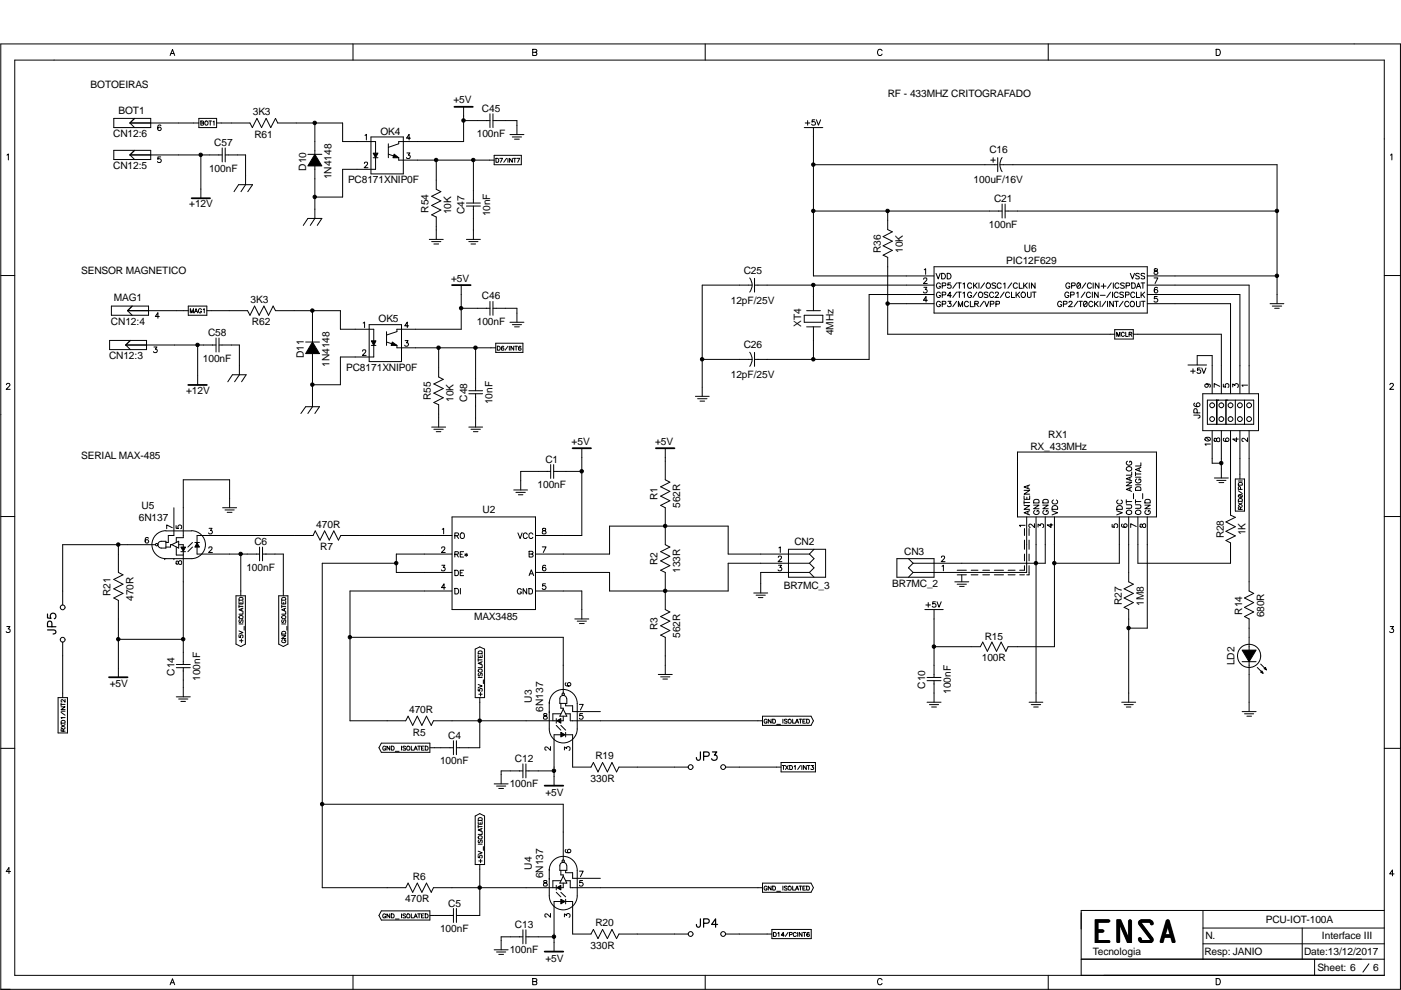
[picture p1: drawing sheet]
<svg xmlns="http://www.w3.org/2000/svg" width="297mm" height="210mm" viewBox="0 0 297 210" stroke-linecap="round" stroke-linejoin="round" font-family="sans-serif">
<g fill="none" stroke="#000" stroke-width=".21">
<path d="M.2 9.3h296.7v200.5h-296.7zM3.1 12.7h290.4v194.1h-290.4zM36.1 11.8l.5-1.3 .4 1.3M36.2 11.3h.7M74.8 9.3v3.4M112.9 10.5h.8l.1 .2-.3 .4 .3 .2-.1 .4-.8 .1zM112.9 11.1h.6M149.5 9.3v3.4M187 10.8a.58 .58 0 0 0-.8-.2 .58 .58 0 0 0-.1 .9l.3 .3 .4-.1 .2-.2M222.2 9.3v3.4M257.8 10.5a.72 .72 0 0 1 .9 .3 .72 .72 0 0 1-.2 .9l-.7 .1zM1.5 32.9l.3-.3v1.3"/>
<path d="M24.1 25.1h7.9v2h-7.9zM24.1 31.9h7.9v1.9h-7.9zM27.6 32.9h19.5M27.6 26.1h14.6M27.6 32.9l.9 .9M27.6 26.1l.9 1M28.5 31.9l-.9 1M28.5 25.1l-.9 1M34.1 33.3h-.6l-.1 .5a.43 .43 0 0 1 .7-.1 .43 .43 0 0 1-.1 .7 .43 .43 0 0 1-.6-.2M34.1 26.7l-.2-.2a.58 .58 0 0 0-.5 .6 .58 .58 0 0 0 .6 .5 .38 .38 0 0 0 0-.6 .38 .38 0 0 0-.6 .3M42.2 25.1h3.7v2h-3.7zM42.6 25.7h.5v.3l-.1 .1 .2 .1-.1 .3h-.5z"/>
<path d="M42.6 26.1h.4M42.6 32.9v9.1M44.3 25.7h.6M44.6 25.7v.8M45.2 25.8l.2-.1v.8M45.9 26.1h7.1l.5 1 1-2 1 2 .9-2 1 2 1-2 .5 1h13.7v3.9h7v2.5M47.1 31.4v2.9M47.7 32.9h4.4v6.3l-1 1.4M47.7 31.4v2.9M65.3 32.7h2.9M66.8 32.7l1.4 2.5h-2.9zM66.8 26.1v6.6"/>
<path d="M66.8 35.2v11.1l-1 1.5M77.3 34.7l.2-.3 .4 .1v.3l-.7 .8h.8M77.4 28.7l.3-.2v1.2M78.7 29h6.8v7.9h-6.8zM79.1 32.5h1l-.5 .9zM79.1 33.4h1M79.6 33.4v2.5h-7v5.9h-5.8M82.3 32.7l2.2 .7v.6h20.3M82.3 30.5v2.9M83.6 32.7l.9 .7h-1.2zM86.3 32.4h.6l-.3 .5h.1a.4 .4 0 0 1 .1 .6 .4 .4 0 0 1-.6-.1M87 29.3h-.8l.5-.8v1.2"/>
<path d="M92.5 34v6.1l1 .5-2 1 2 1-2 1 2 .9-2 1.1 1 .4v4.8M98.3 22.6v7.4h-13.8v.5l-2.2 .7M98.3 25.6h5.6M100.4 34v9.1M103.9 24.1v3M104.5 25.6h5.1v2.9M104.5 24.1v3M104.8 32.9h5.7v2h-5.7zM105.2 33.6h.2a.5 .5 0 0 1 .2 .8h-.4zM106 33.6h.5l-.4 .8M107.4 33.6l-.6 .8M107.7 33.6v.8"/>
<path d="M108.1 28.5h3M108.6 33.6v.8l-.6-.8v.8M108.6 29h2M108.8 33.6h.6M109.1 29.5h1M109.1 33.6v.8M109.6 33.6h.6l-.4 .8M170.5 27.1h4M170.7 26.1h1M171.2 25.6v.9M172.5 27.1v31.4h25.5M172.5 34.9h39"/>
<path d="M172.8 25.4h-.6v.5a.42 .42 0 0 1 .6 0 .42 .42 0 0 1-.1 .7 .42 .42 0 0 1-.6-.3M173.1 25.4l.4 1.1 .5-1.1M210.1 34h.9M210.6 33.4v1M211.5 33.4v3M212 34.9h58.8v29.5M212.5 33.4a2.66 2.66 0 0 0 0 3M294.8 32.9l.3-.3v1.3M.2 58.4h2.9M49.6 40.6l1-1.4h2.9l-1 1.4M64.3 47.8l1-1.5h2.9l-.9 1.5M91 50.8h3"/>
<path d="M91.5 51.2h2M92 51.7h1M98.9 50.8h3M98.9 43.1h3M98.9 43.7h3M99.4 51.2h1.9M99.9 51.7h.9M100.4 43.7v7.1M159 58.9a2.48 2.48 0 0 1 0 3M160 59v2.9M172.5 44.7h40M188.2 44.7v4l1 .4-2 1.1 2 .9-2 1 2 1-2 1 1 .5v16.3h48.1"/>
<path d="M195.8 59.2l.2-.3 .5 .1v.4l-.7 .7h.8M196 57.2l.3-.2v1.2M198 56.6h45.2v9.8h-45.2zM198.5 58l.4 1.1 .4-1.1M199.6 58a.65 .65 0 0 1 .8 .3 .65 .65 0 0 1-.2 .8h-.6zM200.8 58a.65 .65 0 0 1 .8 .3 .65 .65 0 0 1-.2 .8h-.6zM201.5 60h-.5v.5a.42 .42 0 0 1 .6 0 .42 .42 0 0 1-.1 .6 .42 .42 0 0 1-.6-.2M202.8 60l-.8 1.1M203 60h.8M203.4 60v1.1M206.4 60v1.1M207.2 60l-.8 .7"/>
<path d="M207.6 60v1.1M208.7 60l-.8 1.1M212.5 43.3v2.9M213.1 44.7h57.7M213.1 43.3v2.9M214.5 60l-.8 1.1M216.1 60v1.1h.7M217 60v1.1M217.8 60l-.8 .7M218.2 60v1.1M219.5 60v1.1l-.8-1.1v1.1M230.2 60l-.8 1.1"/>
<path d="M231.8 60v1.1M233 60v1.1l-.8-1.1v1.1M235.6 60l-.8 1.1M236 60v1.1M239.6 58l.5 1.1 .4-1.1M239.9 60h.4a.61 .61 0 0 1 .4 .6 .61 .61 0 0 1-.4 .5h-.4zM241.6 58.1l-.3-.1h-.4l-.1 .4 .7 .2 .1 .4-.3 .1-.5-.1M241.9 60h.8M242.3 60v1.1M242.7 58.1l-.3-.1h-.4v.4l.6 .2 .1 .4-.3 .1-.5-.1M243.2 58.5h27.6M244.7 58.9h.8l-.6 1.2"/>
<path d="M244.8 57v.4l.5 .1 .2 .3-.1 .3-.5 .1a.39 .39 0 0 1-.2-.5 .39 .39 0 0 1 .5-.3l.2-.1v-.3zM293.5 58.4h3.4M23.2 72.2h7.9v1.9h-7.9zM23.6 64.9h7.9v1.9h-7.9zM26.7 73.2h19.1M26.7 73.2l.9 .9M27 65.9h12.9M27 65.9l1 .9M27.6 72.2l-.9 1M28 64.9l-1 1M32.6 73.6h.7l-.4 .4h.2a.4 .4 0 0 1 .1 .7 .4 .4 0 0 1-.6-.2M33.8 67.1h-.9l.6-.8v1.2"/>
<path d="M39.9 64.9h4v1.9h-4zM40.3 66.3v-.9l.4 .9 .3-.9v.9M41.2 66.3l.4-.9 .3 .9M41.4 66h.4M41.9 73.2v8.4M42.7 65.7a.33 .33 0 0 0-.4-.3 .33 .33 0 0 0-.2 .4v.2a.32 .32 0 0 0 .3 .3 .32 .32 0 0 0 .3-.3h-.2M43.1 65.6l.2-.2v.9M43.9 65.9h8.6l.5 .9 1-1.9 .9 1.9 1.1-1.9 .9 1.9 1-1.9 .5 1h13.8v3.9h7v2.5M45.8 71.7v2.9M46.4 73.2h4.4v6.3l-1.1 1.4M46.4 71.7v2.9M64.8 72.5h2.9"/>
<path d="M66.2 72.5l1.5 2.5h-2.9zM66.2 65.9v6.6M66.2 75v11.2l-.9 1.5M76.9 74.5l.2-.3 .4 .1v.3l-.7 .8h.8M77 68.5l.3-.2v1.2M78.3 68.8h6.8v7.9h-6.8zM78.7 72.3h1l-.5 .9zM78.7 73.2h1M79.2 73.2v2.5h-7v5.9h-6M82 72.5l2.2 .7v.5h20.9M82 70.3v2.9M83.2 72.5l1 .7h-1.3z"/>
<path d="M85.9 72.2h.6l-.3 .5h.2a.4 .4 0 0 1 0 .6 .4 .4 0 0 1-.6-.1M86.7 69.1h-.9l.6-.8v1.2M93 73.7v6.2l1 .5-2 1 2 1-2 1 2 .9-2 1 1 .5v4.8M97.8 60.5v9.3h-13.6v.5l-2.2 .7M97.8 65.4h6.1M100.8 73.7v9.1M103.9 63.9v2.9M104.5 65.4h5.1v2.9M104.5 63.9v2.9M105.1 72.8h5.8v1.9h-5.8zM105.4 73.4h.3a.5 .5 0 0 1 .2 .9h-.5zM106.8 73.5v-.1a.44 .44 0 0 0-.5 .3 .44 .44 0 0 0 .1 .6h.3a.28 .28 0 0 0 0-.5 .28 .28 0 0 0-.4 .2"/>
<path d="M107.7 73.4l-.6 .9M108 73.4v.9M108.1 68.3h3M108.6 68.8h2M108.9 73.4v.9l-.6-.9v.9M109.1 69.3h1M109.1 73.4h.6M109.4 73.4v.9M110.4 73.5v-.1a.44 .44 0 0 0-.5 .3 .44 .44 0 0 0 .2 .6h.3a.28 .28 0 0 0 0-.5 .28 .28 0 0 0-.5 .2M148.9 76.2h10.6M159 74.7a2.48 2.48 0 0 1 0 3M159.5 60.5h-10.6v23.5"/>
<path d="M160 60.5h38M160 74.7v3M170.5 66.8h4v1.5h-4zM171 65.9h2.9M171 69.3h2.9M172.5 60.5v5.4M172.5 69.3v6.9M188.2 64.4h9.8M195.9 60.9h.6l-.3 .5h.1a.4 .4 0 0 1 .1 .6 .4 .4 0 0 1-.6-.1M196.6 63.7h-.8l.5-.8v1.2M198 62.4h-13.7v13.8h-24.3M199.4 60.2a.44 .44 0 0 0-.5-.2 .44 .44 0 0 0-.4 .4v.3a.42 .42 0 0 0 .5 .4 .42 .42 0 0 0 .4-.4h-.3"/>
<path d="M199.4 62.2a.44 .44 0 0 0-.5-.3 .44 .44 0 0 0-.4 .5v.3a.42 .42 0 0 0 .5 .4 .42 .42 0 0 0 .4-.4h-.3M199.4 64.1a.44 .44 0 0 0-.5-.2 .44 .44 0 0 0-.4 .4v.3a.42 .42 0 0 0 .5 .4 .42 .42 0 0 0 .4-.4h-.3M199.8 60.6l.6-.1 .1-.4-.7-.1v1.1M199.8 62.5h.6l.1-.5-.7-.1v1.2M199.8 64.5l.6-.1 .1-.4-.7-.1v1.1M201 63.9h.6l-.3 .4a.41 .41 0 0 1 .4 .4 .41 .41 0 0 1-.4 .4 .41 .41 0 0 1-.4-.3M201.7 62.7h-.8l.6-.8v1.2M202.8 61.9l-.8 1.2M202.8 63.9l-.8 1.1M203 61.9h.8M203.2 65v-1.1l.4 1.1 .5-1.1v1.1M203.4 61.9v1.2"/>
<path d="M204.2 60.2l.3-.2v1.1M204.2 62.1l.3-.2v1.2M205.3 64.1a.44 .44 0 0 0-.5-.2 .44 .44 0 0 0-.3 .4v.3a.44 .44 0 0 0 .3 .4 .44 .44 0 0 0 .5-.2M205.7 63.9v1.1h.7M206 60.2a.44 .44 0 0 0-.5-.2 .44 .44 0 0 0-.4 .4v.3a.44 .44 0 0 0 .4 .4 .44 .44 0 0 0 .5-.2M206 62.2a.44 .44 0 0 0-.5-.3 .44 .44 0 0 0-.4 .5v.3a.42 .42 0 0 0 .5 .4 .42 .42 0 0 0 .4-.4h-.3M206.7 64.4h.6l.1-.4-.7-.1v1.1M206.7 60.5l.5 .6M207 64.4l.4 .6M207.1 61.9l-.8 1.2M207.7 62a.54 .54 0 0 1 .7 .6 .54 .54 0 0 1-.8 .3l-.2-.5zM208.6 63.9l-.8 1.1"/>
<path d="M208.8 63.9l.4 1.1 .5-1.1M209.2 60.2l.1-.2a.54 .54 0 0 1 .7 .6 .54 .54 0 0 1-.8 .4l-.1-.3zM209.5 62.1l-.3-.2-.5 .2 .1 .3 .7 .4v.1l-.3 .2-.5-.2M210 64.5l.6-.1 .1-.4-.7-.1v1.1M210.6 62.2a.44 .44 0 0 0-.4-.3 .44 .44 0 0 0-.4 .5v.3a.44 .44 0 0 0 .4 .4 .44 .44 0 0 0 .4-.3M211 62.2l.1-.2 .4-.1 .2 .4-.8 .8h.8M211.1 60.2l-.3-.2-.5 .2 .1 .2 .7 .4v.2l-.3 .1-.5-.1M211.2 64.5l.6-.1 .1-.4-.7-.1v1.1M212.3 60.2a.44 .44 0 0 0-.5-.2 .44 .44 0 0 0-.4 .4v.3a.44 .44 0 0 0 .4 .4 .44 .44 0 0 0 .5-.2M212.8 60.2l.3-.2v1.1M212.9 61.9l-.8 1.2M214 62.2a.44 .44 0 0 0-.5-.3 .44 .44 0 0 0-.3 .5v.3a.44 .44 0 0 0 .3 .4 .44 .44 0 0 0 .5-.3"/>
<path d="M214.5 61.9v1.2h.6M215.4 61.9v1.2M215.7 60.2a.44 .44 0 0 0-.5-.2 .44 .44 0 0 0-.4 .4v.3a.44 .44 0 0 0 .4 .4 .44 .44 0 0 0 .5-.2M215.7 62.4l.5 .7M216.2 61.9l-.8 .8M216.6 62.1l.1-.1a.54 .54 0 0 1 .7 .6 .54 .54 0 0 1-.8 .3l-.1-.2zM217.3 60.5l.5 .6M217.8 61.9l.1 1 .3 .2 .4-.2v-1M218.9 61.9h.8M219.3 61.9v1.2M225.1 64.1a.44 .44 0 0 0-.5-.2 .44 .44 0 0 0-.4 .4v.3a.42 .42 0 0 0 .5 .4 .42 .42 0 0 0 .4-.4h-.3M225.5 64.5l.6-.1 .1-.4-.7-.1v1.1"/>
<path d="M226.6 62.2a.44 .44 0 0 0-.5-.3 .44 .44 0 0 0-.3 .5v.3a.42 .42 0 0 0 .4 .4 .42 .42 0 0 0 .4-.4h-.2M226.6 64.1l.1-.2h.4l.2 .3-.7 .8h.8M226.8 60.2a.44 .44 0 0 0-.5-.2 .44 .44 0 0 0-.3 .4v.3a.42 .42 0 0 0 .4 .4 .42 .42 0 0 0 .4-.4h-.2M227 62.5h.7v-.5l-.7-.1v1.2M227.2 60.6l.7-.1v-.4l-.7-.1v1.1M228.3 62.1l.3-.2v1.2M228.5 60a.57 .57 0 0 1 .7 .4 .57 .57 0 0 1-.4 .7h-.3l-.2-.4zM228.5 63.9l-.8 1.1M228.7 63.9h.8M229.1 60.2l-.7 .7M229.1 63.9v1.1M229.9 63.9a.57 .57 0 0 1 .7 .4 .57 .57 0 0 1-.4 .7h-.3l-.2-.4z"/>
<path d="M230 61.9l-.8 1.2M230.5 64.1l-.7 .7M231.2 62.2a.44 .44 0 0 0-.5-.3 .44 .44 0 0 0-.4 .5v.3a.44 .44 0 0 0 .4 .4 .44 .44 0 0 0 .5-.3M231.4 60.2a.44 .44 0 0 0-.5-.2 .44 .44 0 0 0-.4 .4v.3a.44 .44 0 0 0 .4 .4 .44 .44 0 0 0 .5-.2M231.6 61.9v1.2M231.7 64.1a.44 .44 0 0 0-.5-.2 .44 .44 0 0 0-.4 .4v.3a.44 .44 0 0 0 .4 .4 .44 .44 0 0 0 .5-.2M232.1 63.9v1.1M232.3 64.4l.5 .6M232.8 61.9v1.2l-.7-1.2v1.2M232.8 63.9l-.7 .7M233.3 63.9v1.1M233.3 62.6h1"/>
<path d="M233.5 60.7h1M234 60.2v.9M234.4 63.9l-.8 1.1M234.8 63.9v1.1M235.5 61.9l-.8 1.2M235.9 61.9v1.2M236 63.9v1.1l-.7-1.1v1.1M236.3 69.9h4v2h-4zM236.3 63.9h.8M236.7 63.9v1.1M236.8 71.3v-.9l.3 .9 .3-.9v.9M237.1 62.2a.44 .44 0 0 0-.5-.3 .44 .44 0 0 0-.4 .5v.3a.44 .44 0 0 0 .4 .4 .44 .44 0 0 0 .5-.3"/>
<path d="M237.2 60.2a.44 .44 0 0 0-.5-.2 .44 .44 0 0 0-.3 .4v.3a.44 .44 0 0 0 .3 .4 .44 .44 0 0 0 .5-.2M238.1 63.9l-.8 1.1M238.2 62.1l-.3-.2-.5 .2 .1 .3 .7 .4v.1l-.3 .2-.5-.2M238.4 70.7a.33 .33 0 0 0-.4-.3 .33 .33 0 0 0-.3 .4v.2a.33 .33 0 0 0 .3 .3 .33 .33 0 0 0 .4-.2M238.4 60.2l-.3-.2-.5 .2 .1 .2 .7 .4v.2l-.3 .1-.5-.1M238.6 62.5h.7v-.5l-.7-.1v1.2M238.7 70.4v.9h.5M238.8 60.6l.6-.1 .1-.4-.7-.1v1.1M239.3 64.1a.44 .44 0 0 0-.5-.2 .44 .44 0 0 0-.3 .4v.3a.44 .44 0 0 0 .3 .4 .44 .44 0 0 0 .5-.2M239.4 70.9l.5-.1v-.3l-.5-.1v.9M239.7 70.9l.3 .4M239.7 64.1l.2-.2a.54 .54 0 0 1 .7 .6 .54 .54 0 0 1-.9 .4l-.1-.3z"/>
<path d="M240.3 70.9h18.6v12.6M240.6 62.2a.44 .44 0 0 0-.5-.3 .44 .44 0 0 0-.4 .5v.3a.44 .44 0 0 0 .4 .4 .44 .44 0 0 0 .5-.3M241 61.1l.4-1.1 .4 1.1M241 61.9v1.2h.6M241 63.9v1l.3 .1 .4-.1v-1M241.1 60.7h.6M241.9 61.9v1.2M242 63.9h.8M242.2 62.4l.5 .7M242.4 63.9v1.1M242.7 61.9l-.8 .8M243.2 62.4h19.7v21.1"/>
<path d="M243.2 64.4h17.7v19.1M243.2 60.5h21.6v23M245.4 62.9h-.6l-.1 .5a.43 .43 0 0 1 .7-.1 .43 .43 0 0 1-.1 .7 .43 .43 0 0 1-.6-.2M245.4 61.1l-.2-.2a.58 .58 0 0 0-.5 .7 .58 .58 0 0 0 .6 .5 .38 .38 0 0 0 0-.7 .38 .38 0 0 0-.6 .3M251.9 77.4h3.9M252.4 78.7h1M252.9 78.2v1M253.8 77.4v-2h3.2v8.1M254.5 78h-.6v.5a.42 .42 0 0 1 .6 .1 .42 .42 0 0 1-.1 .6 .42 .42 0 0 1-.6-.2M254.8 78l.4 1.2 .5-1.2M269.3 64.4h2.9M269.7 64.9h2"/>
<path d="M270.3 65.4h.9M1.4 81.6l.1-.3h.4l.2 .4-.8 .8h.9M48.3 80.9l1-1.4h2.9l-1 1.4M63.8 87.7l1-1.5h2.9l-.9 1.5M91.5 90.6h3M92 91h2M92.5 91.5h1M99.4 90.6h2.9M99.4 83.5h2.9M99.4 82.8h2.9M99.9 91h2M100.4 91.5h.9"/>
<path d="M100.8 83.5v7.1M116.8 99.9h-6.4v4M116.8 98.5v2.9M117.4 99.9h6M117.4 98.5v2.9M123.4 95v18.5h-9.9M141.1 95v6.7l.9 .5-1.9 1 1.9 1-1.9 1 1.9 1-1.9 .9 1 .6v7.8l.9 .5-1.9 1 1.9 .9-1.9 1 1.9 1-1.9 1 1 .5v7.8l.9 .6-1.9 .9 1.9 1-1.9 1 1.9 1-1.9 1 1 .4v7.9M147.4 84h3M147.9 84.5h2M148.4 85h1M215.7 95.8h29.5v13.8h-29.5zM239 99.1a.56 .56 0 0 1 .6-.1 .56 .56 0 0 1 .3 .6 .54 .54 0 0 1-.8 .2 .54 .54 0 0 1-.1-.7z"/>
<path d="M239.1 97.8a.44 .44 0 0 0-.3 .5 .44 .44 0 0 0 .4 .3h.3a.42 .42 0 0 0 .5-.4 .42 .42 0 0 0-.5-.4v.2M241.5 99.3v.5M241.9 99.1l-1.2 .5 1.2 .4M241.9 98.1v.7h-1.2M253.1 88l1.2 .1 .1 .4-.4 .1M253.3 85.5h-.1a.4 .4 0 0 0 .2 .6 .72 .72 0 0 0 1-.2 .4 .4 0 0 0-.4-.5 .4 .4 0 0 0-.4 .4 .4 .4 0 0 0 .4 .4M253.8 87.5l-.1-.8h-.5l-.1 .8h1.3M255 83.5h11.8v7.8h-11.8zM255.5 92.9l.5-.2a.47 .47 0 0 1 .6 .5 .61 .61 0 0 1-.6 .3 .61 .61 0 0 1-.5-.5zM255.7 92.8l.7 .6M255.8 81.4a.36 .36 0 0 1 .3 .5 .36 .36 0 0 1-.6 .1 .36 .36 0 0 1 .1-.6h.2a.54 .54 0 0 1 .8 .5l-.1 .2M256 84.8h9.8v5.2h-9.8z"/>
<path d="M256.6 94.1h-1.1l.2 .3M257 91.3v6.9h1.9M257.5 93v.6h.3l.2-.6 .2-.2 .4 .2v.4a.39 .39 0 0 1-.5 .2 .39 .39 0 0 1-.2-.5l-.2-.2zM258 84.8v5.2M258.6 81.9l-1.2-.6v.8M258.9 91.3v10M259.4 81.4v.6l.5 .1a.43 .43 0 0 1-.1-.7 .43 .43 0 0 1 .7 .1 .43 .43 0 0 1-.2 .6M259.5 92.9l-.1 .2a.58 .58 0 0 0 .6 .5 .58 .58 0 0 0 .5-.6 .38 .38 0 0 0-.6 0 .38 .38 0 0 0 .3 .6M259.9 84.8v5.2M260.9 91.3v17.9l1 .5-2 1 2 1-2 .9 2 1-2 1 1 .5v4.3h-19.6v-9.8M261.4 82v-.6l.4 .3v-.1a.4 .4 0 0 1 .7-.1 .4 .4 0 0 1-.2 .6M261.9 84.8v5.2"/>
<path d="M262.2 92.8v.8l-.8-.5h1.1M262.9 91.3v10.3M263.9 84.8v5.2M264.5 81.7h-1.2l.2 .3M264.5 92.8v.8l-.7-.6h-.4l-.1 .4 .3 .2M264.8 91.3v34l1 .5-1.9 1 1.9 1-1.9 1 1.9 1-1.9 .9 .9 .5v6.6M294.7 81.6l.1-.3h.4l.2 .4-.8 .8h.9M.2 109.5h2.9M25.1 115.5v5.9l1 .5-2 1 2 1-2 .9 2 1-2 1 1 .5v16.3M31.5 114.1l-.3-.1a.58 .58 0 0 0-.5 .6 .58 .58 0 0 0 .7 .5 .38 .38 0 0 0-.1-.6 .38 .38 0 0 0-.5 .3M33 115.5h-19.7v12.8M33.7 115l.5-.2h1v1.4h-1a.73 .73 0 0 1-.7-.4 .73 .73 0 0 1 .2-.8z"/>
<path d="M34.9 118.4h.1M35.2 112.5a2.96 2.96 0 0 0-3 3 2.96 2.96 0 0 0 3 2.9h5.4a2.96 2.96 0 0 0 3-2.9 2.96 2.96 0 0 0-3-3M35.2 112.6h5.4M36.4 115.5h-.3v.5h-.9M36.4 115.5l1.5-.7v1.4zM36.5 111.9l-1.2-.6v.8M36.9 118.4h.1M36.9 107.7v5.8h-1.2v1.5h-.5M37.3 111.4v.6l.5 .1a.43 .43 0 0 1 0-.7 .43 .43 0 0 1 .7 .1 .43 .43 0 0 1-.2 .6M37.4 119v.6h.3l.2-.6 .2-.1 .4 .1v.4a.39 .39 0 0 1-.5 .2 .39 .39 0 0 1-.2-.5l-.2-.1zM37.4 116v1.7h1.5M37.9 115.5h1v.5"/>
<path d="M38.4 116h.9l-.4 .9zM38.4 117h.9M38.9 117v23.9M40.8 116l-1 1M40.8 115l-1 1M41.3 115h1M41.8 115.1l.5 .9h-1zM41.8 116v1.5h13.2M44.3 116.2l.2-.2h.4v.4l-.7 .7h.8M44.3 112h.7l-.4 .5h.2a.4 .4 0 0 1 .1 .6 .4 .4 0 0 1-.7-.1M47.2 107.7h3M47.7 108.1h2"/>
<path d="M48.2 108.6h1M48.7 107.7v-6h-9.8v12.3h-1.5v1M51.1 117.5v8.8M55 116v2.9M55.7 117.5h4.4v8.8M55.7 116v2.9M84 119.4h-15.7v68.8h17.7l.5-1 1 2 1-2 .9 2 1-2 1 2 .5-1h26M93.6 116.2l.2-.2h.5v.4l-.7 .7h.8M93.7 119.8h.6l-.3 .5h.1a.4 .4 0 0 1 .1 .7 .4 .4 0 0 1-.6-.2M93.8 112.2l.3-.2v1.2M95.8 117.5h-11.8v3.9h11.8M95.8 113.5h-23.5l-.5 1-1-1.9-1 1.9-1-1.9-.9 1.9-1.1-1.9-.4 .9h-24.6v1.5"/>
<path d="M95.8 109.6h17.7v19.6h-17.7zM96.4 113.6l.8-.1v-.4l-.8-.1v1.2M96.4 117.5h.7l.1-.4-.8-.1v1.1M96.8 113.6l.4 .6M96.8 117.5l.4 .6M97.6 117.5h.4M98.3 117h-.7v1.1h.7M98.5 117.5l.6 .3M98.8 117.3v.7M99.1 117.5l-.6 .3M108.9 103.9h2.9M109.4 104.4h2"/>
<path d="M109.8 113l.5 1.2 .4-1.2M109.9 104.9h1M111.8 113.3a.43 .43 0 0 0-.5-.3 .43 .43 0 0 0-.3 .5v.2a.44 .44 0 0 0 .3 .5 .44 .44 0 0 0 .5-.3M112.2 116.9h.7l.1 .3-.3 .3 .3 .2-.1 .4h-.7zM112.2 117.5h.5M113 113.3a.43 .43 0 0 0-.5-.3 .43 .43 0 0 0-.4 .5v.2a.44 .44 0 0 0 .4 .5 .44 .44 0 0 0 .5-.3M113.5 117.5h15.7v-6h25.2v6h17.2M115 116h.8l-.6 1.1M115.1 112.1v.3l.5 .2 .2 .2-.1 .4h-.5a.39 .39 0 0 1-.2-.5 .39 .39 0 0 1 .5-.2l.2-.2v-.2zM165 118.2l.2-.3 .4 .1v.4l-.6 .7h.8M165.1 119.8h.6l-.3 .5h.1a.4 .4 0 0 1 .1 .7 .4 .4 0 0 1-.6-.2M165.1 116.2l.3-.2v1.1"/>
<path d="M167.2 116.5h7.8v5.9h-7.8zM171.6 119.4h-17.2v5.9h-25.2v-3.9h-15.7M171.6 117.5l1 .9-1 1M171.6 119.4l1 1-1 1M172.6 116.5l-1 1M190.2 118.4h7.8v4h-7.8zM192.6 118.4l1 1M193.6 119.4l-1 1 1 1M199.6 118.2l.2-.3 .4 .1v.4l-.6 .7h.8M217.1 107.2h1.2l-1.2 .8h1.2M217.1 105.2v.7h1.2v-.7M217.1 104h1.2l-1.2 .8h1.2"/>
<path d="M217.1 106.6h1.2M217.1 106.1v.8M217.2 119.9v1h-1M217.2 112.1v1.4M217.2 114.5v2M217.2 117.5v1.4M217.3 111.4h-1.1l.2 .3M217.7 109.6v11.8h-24.1M217.7 105.4v.5M217.9 103v.5M217.9 108.5v.5M218.2 119.9v2h-.5"/>
<path d="M218.2 112.1v1.4M218.2 114.5v2M218.2 117.5v1.4M218.3 108.3l-1.2 .4 1.2 .5M218.3 102.8l-1.2 .5 1.2 .4M219.2 107.1h1.1l-1.1 .8h1.1M219.2 106.1a.65 .65 0 0 1 1.1 .2v.3h-1.1zM219.3 111v.8l-.7-.6h-.4l-.1 .4 .3 .2M219.4 108.2a.44 .44 0 0 0-.2 .5 .44 .44 0 0 0 .4 .4h.3a.42 .42 0 0 0 .4-.4 .42 .42 0 0 0-.4-.5v.3M219.7 109.6v39.3M220.1 111.8v-.7l.5 .4v-.2a.4 .4 0 0 1 .6-.1 .4 .4 0 0 1-.1 .6M221.1 107.1h1.1l-1.1 .8h1.1"/>
<path d="M221.1 106.1a.65 .65 0 0 1 1.1 .2v.3h-1.1zM221.4 108.2a.44 .44 0 0 0-.3 .5 .44 .44 0 0 0 .4 .4h.3a.42 .42 0 0 0 .5-.4 .42 .42 0 0 0-.5-.5v.3M221.6 109.6v9.8h-28M222.8 111v.8l-.8-.5h1.2M223.1 108.3l1.1 .4-1.1 .5M223.2 107.3l.3-.1 .6 .1 .1 .7h-1.1zM223.3 106a.43 .43 0 0 0-.3 .5 .43 .43 0 0 0 .5 .3h.3a.44 .44 0 0 0 .4-.3 .44 .44 0 0 0-.2-.5M223.6 109.6v27.5h-9.9l-.4 1-1-2-1 2-1-2-1 2-.9-2-.5 1h-9.9M235.8 111.2v.6h.5a.43 .43 0 0 1 0-.6 .43 .43 0 0 1 .6 0 .43 .43 0 0 1-.1 .6M236.8 108.3l1.2 .4-1.2 .5M236.9 107.3l.3-.1 .6 .1 .2 .7h-1.2zM237.1 106a.43 .43 0 0 0-.3 .5 .43 .43 0 0 0 .4 .3h.3a.44 .44 0 0 0 .5-.3 .44 .44 0 0 0-.3-.5"/>
<path d="M237.3 109.6v9.8h-13.7M238 111.1l-.2 .2a.58 .58 0 0 0 .6 .5 .58 .58 0 0 0 .5-.6 .38 .38 0 0 0-.6 0 .38 .38 0 0 0 .3 .6M238.8 107l1 .1 .1 .3-.1 .3-1 .1M238.8 102.2h1.1l-1.1 .8h1.1M238.8 106.3h1.1M238.8 106v.7M238.8 108.4a.56 .56 0 0 1 .8-.2 .56 .56 0 0 1 .2 .8 .58 .58 0 0 1-.7 .1 .58 .58 0 0 1-.3-.7zM239.3 109.6v13.8l1 .5-2 .9 2 1-2 1 2 1-2 1 1 .4v19.7M239.6 101.2v.6M239.6 103.5v.5M239.9 103.3l-1.1 .5 1.1 .4M239.9 101l-1.1 .5 1.1 .4"/>
<path d="M239.9 100.1v.7h-1.1M240.3 104.6v1.1M240.7 107l1.1 .1 .1 .3-.1 .3-1.1 .1M240.7 106.3h1.2M240.7 100.1v.8M240.7 106v.7M240.7 102.8h1.2M240.7 101.2h1.2M240.7 100.5h1.2M240.8 108.4a.56 .56 0 0 1 .8-.2 .56 .56 0 0 1 .2 .8 .58 .58 0 0 1-.7 .1 .58 .58 0 0 1-.3-.7zM240.8 103.4a.65 .65 0 0 1 1.1 .2v.4h-1.2zM240.9 111.6l-1.2-.6v.8"/>
<path d="M241 101.6a.44 .44 0 0 0-.3 .4 .44 .44 0 0 0 .5 .4h.3a.42 .42 0 0 0 .4-.4 .42 .42 0 0 0-.4-.4v.2M241.8 111.2v.6h.3l.2-.6 .2-.2 .4 .2v.4a.39 .39 0 0 1-.5 .2 .39 .39 0 0 1-.2-.5l-.2-.2zM242.3 104.6v1.1M242.7 107.1h1.2l-1.2 .8h1.2M242.8 106.1a.65 .65 0 0 1 1.1 .2v.3h-1.2zM243 108.2a.44 .44 0 0 0-.3 .5 .44 .44 0 0 0 .5 .4h.3a.42 .42 0 0 0 .4-.4 .42 .42 0 0 0-.4-.5v.3M243.2 109.6v23.6h-3.9M257.5 101.3h2.9M258 101.9h1.9M258.4 102.3h1.1M261.9 101.6h2v6.8h-2zM262.5 106.6l.9 .6"/>
<path d="M262.5 104.1l.9 .5M262.5 102h.9M262.6 105.9l.3-.2 .4 .1 .1 .5h-.9zM262.6 105l.7-.1 .1 .4a.44 .44 0 0 1-.6 .2 .44 .44 0 0 1-.2-.5zM262.7 102.4h.6l.1 .5h-.9zM262.7 104.9l.6 .5M263 108l-.1-.5-.3-.1-.1 .6h.9M263 103.8v-.5l-.4-.1-.1 .6h.9M263.4 107.4l-.4 .3M263.4 106.6l-.9 .6M293.5 109.5h3.4M1.4 132.8h.7l-.4 .5a.42 .42 0 0 1 .4 .6 .42 .42 0 0 1-.7 .2l-.1-.2"/>
<path d="M13.3 136.1v11.8M25.1 135.6h13.8M50 126.3h2v10.3l-.9 .5-1.1-.5zM50.7 134.7v.4l.4 .1a.32 .32 0 0 1-.1-.5 .32 .32 0 0 1 .5 0l-.1 .5M50.7 133.8l.8 .3-.8 .4M50.7 127.5v.6h.8v-.6M50.7 132.3h.8M50.7 128.6h.8M50.7 128.3v.6M50.7 126.8l.3-.1h.4l.1 .6h-.8zM50.8 131.4l-.1 .2 .1 .4 .5-.6 .2 .1-.1 .5M50.8 130.6h.6l.1 .4a.42 .42 0 0 1-.6 .2 .42 .42 0 0 1-.1-.6z"/>
<path d="M50.8 135.8h.7M51.1 127.7v.4M51.2 135.5v.7M51.3 129.1v.4M51.5 129.7v.5h-.8M51.5 128.9l-.8 .4 .8 .3M51.8 132.8v.8M59.1 126.3h1.9v10.3l-.9 .5-1-.5zM59.7 134.8h.9l-.9 .6h.9M59.7 127.5v.6h.9v-.6M59.7 132.3h.9M59.7 128.6h.9"/>
<path d="M59.7 128.3v.6M59.8 134l.3-.1h.4l.1 .6h-.9zM59.8 130.7l.3-.2 .3 .1 .2 .1v.3a.44 .44 0 0 1-.6 .2 .44 .44 0 0 1-.2-.5zM59.8 126.8l.3-.1h.4l.1 .6h-.9zM59.9 131.4l-.2 .2 .2 .4 .5-.6 .2 .1-.1 .5M59.9 135.6a.33 .33 0 0 0-.2 .4 .33 .33 0 0 0 .4 .3l.5-.2-.1-.4-.2-.1v.2M60.2 127.7v.4M60.3 129.1v.4M60.6 129.7v.5h-.9M60.6 128.9l-.9 .4 .9 .3M60.8 132.8v.8M74.2 135.1h45.2v11.8"/>
<path d="M94.4 124.6h-.8l.5-.8v1.2M95.8 125.3h-21.6v27.5h11.8l.5-1 1 2 1-2 .9 2 1-2 1 2 .5-1h26M96.4 120.9h.4a.61 .61 0 0 1 .4 .6 .61 .61 0 0 1-.4 .5h-.4zM96.4 124.8h.4a.62 .62 0 0 1 .4 .5 .62 .62 0 0 1-.4 .6h-.4zM97.6 121.5h.4M97.6 124.8v1.1M98.3 120.9h-.7v1.1h.7M100.7 137.6l1-.4 1 .4v10.3h-2zM101.4 138.9v.5h.8v-.5M101.4 139.6v.6M101.4 139.9h.8M101.4 138.2l.3-.2 .4 .1 .1 .5h-.8z"/>
<path d="M101.8 139.1v.3M110.5 125.1a.44 .44 0 0 0-.5-.3 .44 .44 0 0 0-.3 .4v.3a.42 .42 0 0 0 .4 .5 .42 .42 0 0 0 .4-.5h-.2M111.7 124.8v1.1l-.8-1.1v1.1M112.1 124.8h.4a.61 .61 0 0 1 .4 .6 .61 .61 0 0 1-.4 .5h-.4zM112.2 122l.4-1.2 .6 1.2M112.3 121.7h.6M113.5 125.3h9.9v5.9M115.7 123.8h-.6l-.1 .5a.43 .43 0 0 1 .7 0 .43 .43 0 0 1-.1 .6 .43 .43 0 0 1-.6-.1M115.7 120l-.2-.2a.58 .58 0 0 0-.5 .7 .58 .58 0 0 0 .6 .5 .38 .38 0 0 0 0-.7 .38 .38 0 0 0-.6 .3M121.9 131.2h2.9M122.4 131.7h1.9M122.8 132.2h1.1"/>
<path d="M159.8 125.7h3M160.3 126.2h2M160.8 126.7h1M171.6 121.4h-10.3v4.3M171.6 121.4l1 1M193.6 121.4l-1 1M196.1 129.2h3.9M196.3 128.3h1M196.8 127.8v.9M198 129.2v14.4M198.3 127.6h-.5l-.1 .5a.42 .42 0 0 1 .7 0 .42 .42 0 0 1-.2 .6 .42 .42 0 0 1-.5-.2M198.7 127.6l.4 1.1 .5-1.1"/>
<path d="M199.7 120.1l.3-.3v1.2M202.4 123.4h3M202.9 120.9h2M202.9 121.9h2M202.9 123.9h2M203.5 124.3h.9M203.9 121.9v1.5M205.9 120.9h1.4M205.9 121.9h1.4M208.4 120.9h1.4M208.4 121.9h1.4M210.8 120.9h2"/>
<path d="M210.8 121.9h2M213.7 120.9h1.5M213.7 121.9h1.5M216.2 121.9h1M263.4 137.8h2.9l-1.5 2.5zM294.8 132.8h.6l-.3 .5a.42 .42 0 0 1 .4 .6 .42 .42 0 0 1-.7 .2l-.2-.2M.2 158.7h2.9M12.3 147.9h2v7.5h-2zM13 149.9h.8l-.8 .6h.8M13 153.6l.8 .6M13 151l.8 .6M13 150.8h.8"/>
<path d="M13 149.4h.8M13 149.1v.5M13.1 152.8h.6l.1 .5h-.8zM13.4 155l-.1-.5h-.3v.5h.8M13.8 152.1h-.8l.1 .3M13.8 148.3v.6l-.7-.6-.1 .4 .2 .1M13.8 154.4l-.4 .3M13.8 153.6l-.8 .6M37.4 147.7h2.9M37.4 140.9h2.9M37.4 141.6h2.9M37.9 148.2h1.9"/>
<path d="M38.4 148.7h.9M38.9 141.6v6.1M80.9 157.6h10.2v1.9h-10.2l-.6-1zM81.8 158.4a.33 .33 0 0 0-.4-.2 .33 .33 0 0 0-.3 .3l.2 .5h.4l.1-.3h-.2M82.6 158.2v.8l-.6-.8v.8M83 158.2h.3a.5 .5 0 0 1 .1 .8h-.4zM83.8 159.3h.8M85.1 158.2v.8M86 158.3l-.2-.1-.4 .1 .6 .5-.1 .2h-.5M86.3 158.3l.1-.1a.44 .44 0 0 1 .5 .3 .44 .44 0 0 1-.2 .5h-.4zM87.2 158.2v.8h.5M87.8 159l.3-.8 .4 .8"/>
<path d="M87.9 158.8h.4M88.6 158.2h.6M88.9 158.2v.8M89.4 158.6h.3M89.9 158.2h-.5v.8h.5M90.2 158.2h.3a.5 .5 0 0 1 .1 .8h-.4zM91.1 158.5h5M96.1 157.1v2.9M96.8 157.1v2.9M101.4 146v.5h.4a.32 .32 0 0 1 0-.5 .32 .32 0 0 1 .4 .1l-.1 .5M101.4 145.1l.8 .4-.8 .3M101.4 143.6h.8"/>
<path d="M101.4 142l.3-.1h.4l.1 .1v.4a.44 .44 0 0 1-.5 .1 .44 .44 0 0 1-.3-.5zM101.5 142.7l-.1 .3 .1 .3 .5-.6 .2 .1-.1 .5M101.5 147.2h.7M101.7 147.9v10.6h-4.9M101.9 146.8v.8M102 140.4v.4M102.2 141.1v.5h-.8M102.2 140.3l-.8 .3 .8 .4M102.5 144.1v.8M115.3 151.3v.4l.6 .1 .1 .3-.1 .3-.4 .1a.39 .39 0 0 1-.2-.5 .39 .39 0 0 1 .5-.2l.1-.2v-.3zM116.5 150.9h.1M116.5 148.9h.1"/>
<path d="M116.7 158.3v.8l-.7-.7h-.4l-.1 .4 .3 .2M117.6 146.8a2.97 2.97 0 0 1 3.1-.3 2.97 2.97 0 0 1 1.7 2.6v5.5a2.96 2.96 0 0 1-3 2.9 2.96 2.96 0 0 1-2.9-2.9v-5.5a2.95 2.95 0 0 1 1.1-2.3zM117.9 152.4v.9M117.9 153.8l1 1M118.1 152.8l.8-.4v.9zM118.9 147.6a.73 .73 0 0 1 .8-.1 .73 .73 0 0 1 .4 .7l.1 .9h-1.5v-.9zM118.9 155.3l.9 .5-.9 .5zM118.9 149.1v1.1h.5v.2M118.9 155.8h-1.4v10.8M118.9 151.3h-1.7v1.5M118.9 153.8l1 1M119.4 151.8v1h-.5"/>
<path d="M119.4 150.4l.8 1.4h-1.5zM119.7 159v-.6l.4 .3v-.2a.4 .4 0 0 1 .7-.1 .4 .4 0 0 1-.2 .7M119.9 151.3h1v1.5h40.8M119.9 155.8h1.5v6.8h3.9l.5-.9 1 2 1-2 1 2 .9-2 1 2 .5-1.1h14.8M119.9 149.1v.5h1.5v1.3h5.9M119.9 155.3v1M120 144.8l-.2 .2a.58 .58 0 0 0 .7 .5 .58 .58 0 0 0 .5-.6 .38 .38 0 0 0-.7 0 .38 .38 0 0 0 .3 .6M122.8 149.4h.9l-.6 1.1M123.5 151.3h-.6v.5a.43 .43 0 0 1 .6 0 .43 .43 0 0 1 0 .6 .43 .43 0 0 1-.7-.1M139.6 143h2.9M140.1 143.5h1.9M140.5 144h1"/>
<path d="M161.7 151.8h10.3l.5 1-.5 1h-10.3zM162.6 152.7a.33 .33 0 0 0-.3-.2 .33 .33 0 0 0-.3 .3l.2 .5 .4-.1v-.2h-.2M163.5 152.5v.8l-.6-.8v.8M163.8 152.5h.3a.5 .5 0 0 1 .1 .8h-.4zM164.7 153.6h.8M166 152.5v.8M166.9 152.6l-.2-.1-.4 .1 .6 .5-.1 .2-.5-.1M167.2 152.6l.1-.1a.44 .44 0 0 1 .5 .3 .44 .44 0 0 1-.2 .5l-.4-.1zM168.1 152.5v.8h.5M168.7 153.3l.3-.8 .3 .8M168.8 153.1h.4M169.4 152.5h.6"/>
<path d="M169.7 152.5v.8M170.2 152.9h.4M170.8 152.5h-.6v.8h.6M171 152.5h.3a.5 .5 0 0 1 .1 .8h-.4zM196.6 148.9h2.9M196.6 143.6h2.9M196.6 144.3h2.9M197.1 149.4h1.9M197.5 149.9h1M198 144.3v4.6M218.2 148.9h2.9M218.6 149.4h2"/>
<path d="M219.2 149.9h.9M237.8 148.9h3M238.3 149.4h2M238.8 149.9h1M263.4 150.9h2.9M263.4 140.3h2.9M263.9 151.3h1.9M264.4 151.8h.9M264.8 140.3v10.6M266.6 141.5l1.2 1.2M267.3 140.8l1.2 1.2M267.5 142.2l.3 .5-.5-.2z"/>
<path d="M268 141.8l.3-.3 .2 .5zM293.5 158.7h3.4M68.3 170.5h51.1v11.8M100.7 173l1-.5 1 .5v10.3h-2zM101.4 174.2v.6h.8v-.6M101.4 179h.8M101.4 175.3h.8M101.4 175v.6M101.4 177.4l.3-.2h.4l.1 .2v.3a.44 .44 0 0 1-.5 .2 .44 .44 0 0 1-.3-.5zM101.4 173.5l.3-.1h.4l.1 .5h-.8zM101.5 178.1l-.1 .2 .1 .4 .5-.6 .2 .1-.1 .5M101.8 174.4v.4"/>
<path d="M102 175.8v.4M102.2 176.4v.5h-.8M102.2 175.6l-.8 .4 .8 .3M102.5 179.5v.8M104.8 166.2h2.9M105.3 166.7h1.9M105.7 167.2h1.1M110.9 163.4h-4.6v2.8M110.9 162v2.9M111.5 163.4h6M111.5 162v2.9M153.8 162.6h11.8"/>
<path d="M165.6 161.7h7.3v2h-7.3zM165.8 162.3h.6M166.1 162.3v.9M166.5 162.3l.6 .9M167.1 162.3l-.6 .9M167.4 162.3h.3a.5 .5 0 0 1 .1 .9h-.4zM168.4 162.5l.2-.2v.9M169.7 162.3l-.6 .9M170 162.3v.9M170.9 162.3v.9l-.6-.9v.9M171.2 162.3h.5M171.4 162.3v.9"/>
<path d="M172 162.3h.5l-.3 .3 .3 .1v.2l-.1 .3-.5-.2M2.2 184.8h-.9l.6-.9v1.3M80.9 193.1h10.2v2h-10.2l-.6-1zM81.8 194a.33 .33 0 0 0-.4-.2 .33 .33 0 0 0-.3 .3l.2 .5 .4-.1 .1-.2h-.2M82.6 193.8v.8l-.6-.8v.8M83 193.8h.3a.5 .5 0 0 1 .1 .8h-.4zM83.8 194.9h.8M85.1 193.8v.8M86 193.9l-.2-.1-.4 .1 .6 .5-.1 .2-.5-.1M86.3 193.9l.1-.1a.44 .44 0 0 1 .5 .3 .44 .44 0 0 1-.2 .5l-.4-.1zM87.2 193.8v.8h.5M87.8 194.6l.3-.8 .4 .8"/>
<path d="M87.9 194.4h.4M88.6 193.8h.6M88.9 193.8v.8M89.4 194.2h.3M89.9 193.8h-.5v.8h.5M90.2 193.8h.3a.5 .5 0 0 1 .1 .8h-.4zM91.1 194.1h5M96.1 192.6v3M96.8 192.6v3M101.4 181.4v.4l.4 .1a.32 .32 0 0 1 0-.5 .32 .32 0 0 1 .4 0l-.1 .5M101.4 180.5l.8 .3-.8 .3M101.5 182.5h.7"/>
<path d="M101.7 183.3v10.8h-4.9M101.9 182.2v.7M110.9 198.6h-4.6v2.8M110.9 197.1v3M111.5 198.6h6M111.5 197.1v3M115.3 186.7v.4l.6 .1 .1 .3-.1 .3-.4 .1a.39 .39 0 0 1-.2-.5 .39 .39 0 0 1 .5-.2l.1-.2v-.3zM116.5 186.2h.1M116.5 184.3h.1M116.7 193.7v.8l-.7-.7h-.4l-.1 .4 .3 .2M117.6 182.2a2.97 2.97 0 0 1 3.1-.3 2.97 2.97 0 0 1 1.7 2.6v5.4a2.96 2.96 0 0 1-3 3 2.96 2.96 0 0 1-2.9-3v-5.4a2.95 2.95 0 0 1 1.1-2.3zM117.9 187.7v1"/>
<path d="M117.9 189.2l1 1M118.1 188.2l.8-.5v1zM118.9 183a.73 .73 0 0 1 .8-.1 .73 .73 0 0 1 .4 .7l.1 .9h-1.5v-.9zM118.9 190.7l.9 .4-.9 .5zM118.9 184.5v1h.5v.3M118.9 191.1h-1.4v10.7M118.9 186.7h-1.7v1.5M118.9 189.2l1 1M119.4 187.2v1h-.5M119.4 185.8l.8 1.4h-1.5zM119.7 194.4v-.6l.4 .3v-.2a.4 .4 0 0 1 .7-.1 .4 .4 0 0 1-.2 .7M119.9 186.7h1v1.5h40.8"/>
<path d="M119.9 191.1h1.5v6.9h3.9l.5-.9 1 1.9 1-1.9 1 1.9 .9-1.9 1 1.9 .5-1h14.8M119.9 184.5v.5h1.5v1.2h5.9M119.9 190.7v.9M120 180.1l-.2 .2a.58 .58 0 0 0 .7 .6 .58 .58 0 0 0 .5-.7 .38 .38 0 0 0-.7 0 .38 .38 0 0 0 .3 .6M122.8 184.7h.9l-.6 1.2M123.5 186.7h-.6v.5a.43 .43 0 0 1 .6 0 .43 .43 0 0 1 0 .6 .43 .43 0 0 1-.7-.1M153.8 198h9.9M161.7 187.2h10.3l.5 1-.5 1h-10.3zM162.6 188.1a.33 .33 0 0 0-.3-.2 .33 .33 0 0 0-.3 .3l.2 .5 .4-.1v-.2h-.2M163.5 187.9v.8l-.6-.8v.8M163.7 197.1h8.3v1.9h-8.3zM163.8 187.9h.3a.5 .5 0 0 1 .1 .8h-.4z"/>
<path d="M164 197.7h.3a.5 .5 0 0 1 .1 .8h-.4zM164.7 189h.8M164.9 197.9l.2-.2v.8M166 187.9v.8M166.3 198.3h-.7l.5-.6v.8M166.9 188l-.2-.1-.4 .1 .6 .5-.1 .2-.5-.1M167.1 197.7l-.6 .8M167.2 188l.1-.1a.44 .44 0 0 1 .5 .3 .44 .44 0 0 1-.2 .5l-.4-.1zM167.4 198.2l.5-.1v-.3l-.5-.1v.8M168.1 187.9v.8h.5M168.7 188.7l.3-.8 .3 .8M168.8 188.5h.4"/>
<path d="M168.8 197.9a.33 .33 0 0 0-.4-.2 .33 .33 0 0 0-.2 .3l.2 .5h.3l.1-.1M169.1 197.7v.8M169.4 187.9h.6M169.7 187.9v.8M170 197.7v.8l-.5-.8v.8M170.2 188.3h.4M170.3 197.7h.6M170.6 197.7v.8M170.8 187.9h-.6v.8h.6M171 187.9h.3a.5 .5 0 0 1 .1 .8h-.4zM171.6 197.8l-.1-.1a.44 .44 0 0 0-.5 .3 .44 .44 0 0 0 .2 .5h.3a.28 .28 0 0 0 0-.4 .28 .28 0 0 0-.4 .2M255.1 193v10.4"/>
<path d="M255.1 196.8h38.4M276.1 196.8v6.6M293.5 193h-64.3v13.8M295.6 185.3h-1l.6-.9v1.3M36.1 208.8l.5-1.3 .4 1.3M36.2 208.4h.7M74.8 206.8v3M104.8 201.4h2.9M105.3 201.8h1.9M105.7 202.4h1.1M112.9 207.5h.8l.1 .2-.3 .4 .3 .3-.1 .3-.8 .1zM112.9 208.1h.6"/>
<path d="M149.5 206.8v3M187 207.8a.58 .58 0 0 0-.8-.2 .58 .58 0 0 0-.1 .9l.3 .3 .4-.1 .2-.2M222.2 206.8v3M229.2 203.4h64.3M255.1 200.1h38.4M257.8 207.5a.72 .72 0 0 1 .9 .3 .72 .72 0 0 1-.2 .9l-.7 .1zM278.7 203.4v3.4M290.2 204.3l-1.2 1.8"/>
<circle cx="42.6" cy="32.8" r=".37"/>
<circle cx="43.8" cy="26.1" r=".41"/>
<circle cx="66.7" cy="26.1" r=".37"/>
<circle cx="92.5" cy="33.9" r=".37"/>
<circle cx="98.3" cy="25.5" r=".37"/>
<circle cx="100.3" cy="33.9" r=".37"/>
<circle cx="172.4" cy="34.9" r=".37"/>
<circle cx="66.7" cy="41.8" r=".37"/>
<circle cx="172.4" cy="44.7" r=".37"/>
<circle cx="188.2" cy="44.7" r=".37"/>
<circle cx="270.7" cy="58.5" r=".37"/>
<circle cx="270.7" cy="44.7" r=".37"/>
<circle cx="41.9" cy="73.1" r=".37"/>
<circle cx="66.2" cy="65.8" r=".37"/>
<circle cx="93" cy="73.7" r=".37"/>
<circle cx="97.8" cy="65.3" r=".37"/>
<circle cx="100.8" cy="73.7" r=".37"/>
<circle cx="148.9" cy="76.2" r=".37"/>
<circle cx="172.4" cy="76.2" r=".37"/>
<circle cx="172.4" cy="60.4" r=".37"/>
<circle cx="188.2" cy="64.4" r=".37"/>
<circle cx="66.2" cy="81.5" r=".37"/>
<circle cx="123.3" cy="99.9" r=".37"/>
<circle cx="257" cy="88.9" r=".5"/>
<circle cx="257" cy="85.9" r=".5"/>
<circle cx="258.9" cy="98.2" r=".37"/>
<circle cx="258.9" cy="85.9" r=".5"/>
<circle cx="258.9" cy="88.9" r=".5"/>
<circle cx="260.9" cy="88.9" r=".5"/>
<circle cx="260.9" cy="85.9" r=".5"/>
<circle cx="262.9" cy="88.9" r=".5"/>
<circle cx="262.9" cy="85.9" r=".51"/>
<circle cx="264.8" cy="88.9" r=".5"/>
<circle cx="264.8" cy="85.9" r=".51"/>
<circle cx="25.1" cy="115.5" r=".37"/>
<circle cx="33.2" cy="115.5" r=".26"/>
<circle cx="51" cy="117.4" r=".37"/>
<circle cx="84" cy="119.4" r=".37"/>
<circle cx="98" cy="113.5" r=".56"/>
<circle cx="141" cy="111.5" r=".37"/>
<circle cx="219.6" cy="119.4" r=".37"/>
<circle cx="223.5" cy="119.4" r=".37"/>
<circle cx="13.3" cy="128.8" r=".51"/>
<circle cx="13.3" cy="135.6" r=".51"/>
<circle cx="25.1" cy="135.5" r=".37"/>
<circle cx="38.8" cy="135.5" r=".37"/>
<circle cx="74.2" cy="135.1" r=".37"/>
<circle cx="141" cy="125.3" r=".37"/>
<circle cx="198" cy="137.1" r=".37"/>
<circle cx="239.3" cy="133.2" r=".37"/>
<circle cx="264.8" cy="139.1" r="2.46"/>
<circle cx="101.7" cy="152.8" r=".37"/>
<circle cx="119.4" cy="147.2" r=".25"/>
<circle cx="68.3" cy="170.5" r=".37"/>
<circle cx="117.4" cy="163.4" r=".37"/>
<circle cx="146.4" cy="162.6" r=".51"/>
<circle cx="153.3" cy="162.6" r=".51"/>
<circle cx="101.7" cy="188.2" r=".37"/>
<circle cx="117.4" cy="198.6" r=".37"/>
<circle cx="119.4" cy="182.6" r=".25"/>
<circle cx="146.4" cy="198" r=".51"/>
<circle cx="153.3" cy="198" r=".51"/>
</g>
<g fill="#000">
<path d="M66.8 32.7l1.4 2.5h-2.9zM79.1 32.5h1l-.5 .9zM83.6 32.7l.9 .7h-1.2zM66.2 72.5l1.5 2.5h-2.9zM78.7 72.3h1l-.5 .9zM83.2 72.5l1 .7h-1.3zM38.4 116h.9l-.4 .9zM41.8 115.1l.5 .9h-1zM118.1 152.8l.8-.4v.9zM118.9 155.3l.9 .5-.9 .5zM263.4 137.8h2.9l-1.5 2.5zM267.5 142.2l.3 .5-.5-.2z"/>
<path d="M268 141.8l.3-.3 .2 .5zM118.1 188.2l.8-.5v1zM118.9 190.7l.9 .4-.9 .5z"/>
<circle cx="42.6" cy="32.8" r=".37"/>
<circle cx="66.7" cy="26.1" r=".37"/>
<circle cx="92.5" cy="33.9" r=".37"/>
<circle cx="98.3" cy="25.5" r=".37"/>
<circle cx="100.3" cy="33.9" r=".37"/>
<circle cx="172.4" cy="34.9" r=".37"/>
<circle cx="66.7" cy="41.8" r=".37"/>
<circle cx="172.4" cy="44.7" r=".37"/>
<circle cx="188.2" cy="44.7" r=".37"/>
<circle cx="270.7" cy="58.5" r=".37"/>
<circle cx="270.7" cy="44.7" r=".37"/>
<circle cx="41.9" cy="73.1" r=".37"/>
<circle cx="66.2" cy="65.8" r=".37"/>
<circle cx="93" cy="73.7" r=".37"/>
<circle cx="97.8" cy="65.3" r=".37"/>
<circle cx="100.8" cy="73.7" r=".37"/>
<circle cx="148.9" cy="76.2" r=".37"/>
<circle cx="172.4" cy="76.2" r=".37"/>
<circle cx="172.4" cy="60.4" r=".37"/>
<circle cx="188.2" cy="64.4" r=".37"/>
<circle cx="66.2" cy="81.5" r=".37"/>
<circle cx="123.3" cy="99.9" r=".37"/>
<circle cx="258.9" cy="98.2" r=".37"/>
<circle cx="25.1" cy="115.5" r=".37"/>
<circle cx="51" cy="117.4" r=".37"/>
<circle cx="84" cy="119.4" r=".37"/>
<circle cx="141" cy="111.5" r=".37"/>
<circle cx="219.6" cy="119.4" r=".37"/>
<circle cx="223.5" cy="119.4" r=".37"/>
<circle cx="25.1" cy="135.5" r=".37"/>
<circle cx="38.8" cy="135.5" r=".37"/>
<circle cx="74.2" cy="135.1" r=".37"/>
<circle cx="141" cy="125.3" r=".37"/>
<circle cx="198" cy="137.1" r=".37"/>
<circle cx="239.3" cy="133.2" r=".37"/>
<circle cx="101.7" cy="152.8" r=".37"/>
<circle cx="68.3" cy="170.5" r=".37"/>
<circle cx="117.4" cy="163.4" r=".37"/>
<circle cx="101.7" cy="188.2" r=".37"/>
<circle cx="117.4" cy="198.6" r=".37"/>
</g>
<path d="M10.1 133.6h1.6l.2 .3-.1 .3-.5 .2M10.1 130.2v.8l.7 .1a.63 .63 0 0 1 0-.9 .63 .63 0 0 1 1 .1 .63 .63 0 0 1-.3 .9M11 132.9v-.8a.47 .47 0 0 0-.5-.4 .47 .47 0 0 0-.4 .4v.8h1.8M148.5 159.4l-.1 1.6-.2 .2-.4-.1-.1-.5M151 159.4h1l-.5 .7a.59 .59 0 0 1 .4 1 .59 .59 0 0 1-1-.2M149.2 160.4h.7a.47 .47 0 0 0 .5-.5 .47 .47 0 0 0-.5-.5h-.7v1.8M148.5 194.8l-.1 1.6-.2 .2-.4-.1-.1-.5M149.2 195.7h.7a.47 .47 0 0 0 .5-.4 .47 .47 0 0 0-.5-.5h-.7v1.8M152.1 196h-1.2l.8-1.2v1.8" fill="none" stroke="#000" stroke-width=".25"/>
<path d="M96.3 22.6h3.9M40.6 42h3.9M95.8 60.5h4M39.9 81.6h4M121.4 95h3.9M139.1 95h3.9M23.1 143.6h3.9M115.5 166.6h3.9M115.5 201.8h3.9" fill="none" stroke="#000" stroke-width=".38"/>
<text font-size="7.6" x="231.5" y="199.9">ENSA</text>
<g font-size="2.2">
<text x="19.2" y="18.7">BOTOEIRAS</text>
<text x="96.1" y="21.9">+5V</text>
<text x="102.2" y="23.7">C45</text>
<text x="188.2" y="20.7">RF - 433MHZ CRITOGRAFADO</text>
<text x="24" y="29.1">CN12:6</text>
<text x="25.1" y="24.1">BOT1</text>
<text x="53.6" y="24.4">3K3</text>
<text x="53.9" y="29.2">R61</text>
<text x="80.6" y="28.5">OK4</text>
<text x="101.1" y="29.1">100nF</text>
<text x="24" y="35.9">CN12:5</text>
<text x="45.4" y="31">C57</text>
<text x="209.8" y="32.5">C16</text>
<text x="44.3" y="36.4">100nF</text>
<text x="64.9" y="36.2" transform="rotate(-90 64.9 36.2)">D10</text>
<text x="70.3" y="38" transform="rotate(-90 70.3 38)">1N4148</text>
<text x="73.8" y="38.8">PC8171XNIP0F</text>
<text x="206.4" y="38.9">100uF/16V</text>
<text x="40.1" y="44">+12V</text>
<text x="90.8" y="45.1" transform="rotate(-90 90.8 45.1)">R54</text>
<text x="95.7" y="45.4" transform="rotate(-90 95.7 45.4)">10K</text>
<text x="98.5" y="45.4" transform="rotate(-90 98.5 45.4)">C47</text>
<text x="103.9" y="45.9" transform="rotate(-90 103.9 45.9)">10nF</text>
<text x="210.8" y="42.9">C21</text>
<text x="186.8" y="53.6" transform="rotate(-90 186.8 53.6)">R36</text>
<text x="191.4" y="53.6" transform="rotate(-90 191.4 53.6)">10K</text>
<text x="209.7" y="48.3">100nF</text>
<text x="217.1" y="53.4">U6</text>
<text x="17.2" y="58">SENSOR MAGNETICO</text>
<text x="95.6" y="59.8">+5V</text>
<text x="157.7" y="58.1">C25</text>
<text x="213.3" y="55.9">PIC12F629</text>
<text x="24.2" y="63.9">MAG1</text>
<text x="53.1" y="64.2">3K3</text>
<text x="102.2" y="63.5">C46</text>
<text x="154.9" y="64.5">12pF/25V</text>
<text x="23.5" y="68.9">CN12:4</text>
<text x="44.1" y="71.2">C58</text>
<text x="53.4" y="69">R62</text>
<text x="80.3" y="68.3">OK5</text>
<text x="101.1" y="68.9">100nF</text>
<text x="169.8" y="69.3" transform="rotate(-90 169.8 69.3)">XT4</text>
<text x="176.7" y="71.1" transform="rotate(-90 176.7 71.1)">4MHz</text>
<text x="23.1" y="76.2">CN12:3</text>
<text x="43" y="76.7">100nF</text>
<text x="64.4" y="75.9" transform="rotate(-90 64.4 75.9)">D11</text>
<text x="69.8" y="77.8" transform="rotate(-90 69.8 77.8)">1N4148</text>
<text x="157.7" y="73.8">C26</text>
<text x="39.5" y="83.6">+12V</text>
<text x="73.4" y="78.6">PC8171XNIP0F</text>
<text x="154.9" y="80.2">12pF/25V</text>
<text x="91.4" y="84.9" transform="rotate(-90 91.4 84.9)">R55</text>
<text x="96.2" y="85.2" transform="rotate(-90 96.2 85.2)">10K</text>
<text x="99" y="85.2" transform="rotate(-90 99 85.2)">C48</text>
<text x="104.4" y="85.7" transform="rotate(-90 104.4 85.7)">10nF</text>
<text x="121.2" y="94.4">+5V</text>
<text x="138.9" y="94.4">+5V</text>
<text x="218.5" y="95.3">RX_433MHz</text>
<text x="222.2" y="92.9">RX1</text>
<text x="17.2" y="97.3">SERIAL MAX-485</text>
<text x="115.7" y="98.1">C1</text>
<text x="30" y="107.9">U5</text>
<text x="114" y="103.5">100nF</text>
<text x="139.4" y="106.1" transform="rotate(-90 139.4 106.1)">R1</text>
<text x="144.2" y="107.7" transform="rotate(-90 144.2 107.7)">562R</text>
<text x="29.4" y="110.4">6N137</text>
<text x="67.1" y="111.8">470R</text>
<text x="102.3" y="108.7">U2</text>
<text x="264.1" y="113.5" transform="rotate(-90 264.1 113.5)">1K</text>
<text x="53.9" y="115.6">C6</text>
<text x="67.9" y="116.7">R7</text>
<text x="139.4" y="119.8" transform="rotate(-90 139.4 119.8)">R2</text>
<text x="168.4" y="115.5">CN2</text>
<text x="191.7" y="117.7">CN3</text>
<text x="259.5" y="114.2" transform="rotate(-90 259.5 114.2)">R28</text>
<text x="52.2" y="121">100nF</text>
<text x="144.2" y="121.5" transform="rotate(-90 144.2 121.5)">133R</text>
<text x="166.2" y="124.8">BR7MC_3</text>
<text x="189.2" y="124.5">BR7MC_2</text>
<text x="23.4" y="126.4" transform="rotate(-90 23.4 126.4)">R21</text>
<text x="28.3" y="127.4" transform="rotate(-90 28.3 127.4)">470R</text>
<text x="100.5" y="131.5">MAX3485</text>
<text x="237.9" y="128.3" transform="rotate(-90 237.9 128.3)">R27</text>
<text x="242.5" y="128.4" transform="rotate(-90 242.5 128.4)">1M8</text>
<text x="263.4" y="130.3" transform="rotate(-90 263.4 130.3)">R14</text>
<text x="268" y="130.9" transform="rotate(-90 268 130.9)">680R</text>
<text x="139.4" y="133.6" transform="rotate(-90 139.4 133.6)">R3</text>
<text x="144.2" y="135.2" transform="rotate(-90 144.2 135.2)">562R</text>
<text x="208.8" y="135.6">R15</text>
<text x="37" y="143.3" transform="rotate(-90 37 143.3)">C14</text>
<text x="208.1" y="140.3">100R</text>
<text x="261.7" y="141.1" transform="rotate(-90 261.7 141.1)">LD2</text>
<text x="23.3" y="145.8">+5V</text>
<text x="42.4" y="144.4" transform="rotate(-90 42.4 144.4)">100nF</text>
<text x="112.8" y="149" transform="rotate(-90 112.8 149)">U3</text>
<text x="196.2" y="146" transform="rotate(-90 196.2 146)">C10</text>
<text x="201.6" y="147.1" transform="rotate(-90 201.6 147.1)">100nF</text>
<text x="86.7" y="151.1">470R</text>
<text x="87.5" y="156">R5</text>
<text x="115.1" y="150.9" transform="rotate(-90 115.1 150.9)">6N137</text>
<text x="95" y="156.6">C4</text>
<text x="109.2" y="161.5">C12</text>
<text x="126.2" y="161">R19</text>
<text x="93.3" y="162.1">100nF</text>
<text x="108.1" y="167">100nF</text>
<text x="125.2" y="165.8">330R</text>
<text x="115.7" y="168.7">+5V</text>
<text x="112.8" y="184.4" transform="rotate(-90 112.8 184.4)">U4</text>
<text x="85.9" y="191.3">470R</text>
<text x="87.5" y="186.5">R6</text>
<text x="115.1" y="186.2" transform="rotate(-90 115.1 186.2)">6N137</text>
<text x="93.3" y="197.6">100nF</text>
<text x="95" y="192.2">C5</text>
<text x="109.2" y="196.7">C13</text>
<text x="126.2" y="196.3">R20</text>
<text x="268.4" y="195.7">PCU-IOT-100A</text>
<text x="108.1" y="202.1">100nF</text>
<text x="115.7" y="203.9">+5V</text>
<text x="125.2" y="201.2">330R</text>
<text x="231.7" y="202.5">Tecnologia</text>
<text x="255.4" y="202.6">Resp: JANIO</text>
<text x="255.6" y="199.1">N.</text>
<text x="276.5" y="202.5">Date:13/12/2017</text>
<text x="280.3" y="199.2">Interface III</text>
<text x="279.3" y="205.9">Sheet: 6</text>
<text x="291.2" y="205.9">6</text>
</g>
</svg>
